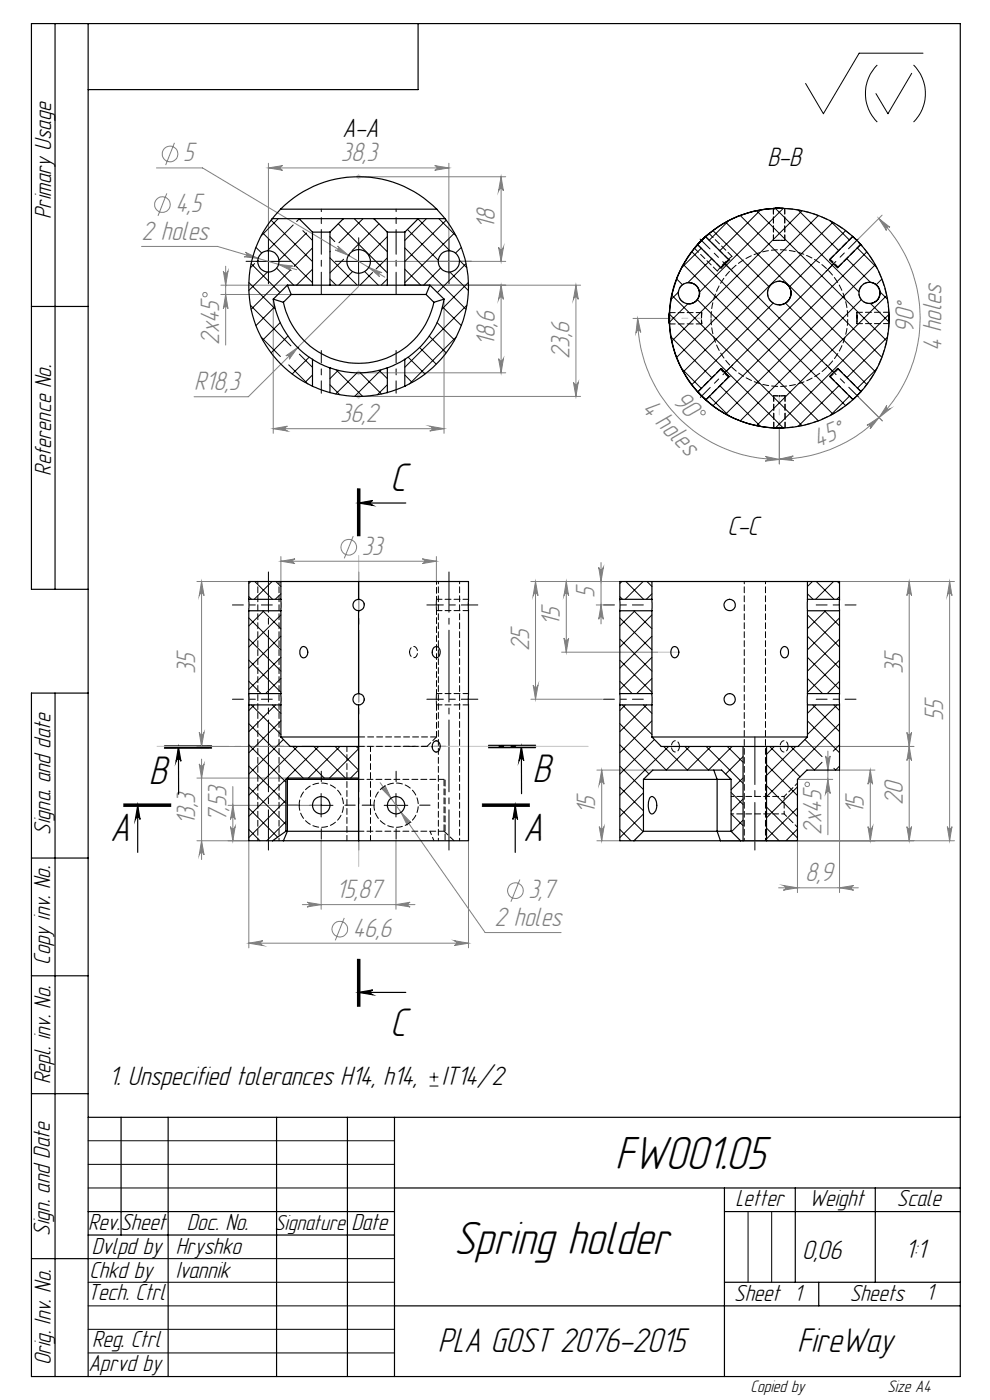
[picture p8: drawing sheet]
<svg xmlns="http://www.w3.org/2000/svg" width="210mm" height="297mm" viewBox="0 0 210 297" stroke-linecap="round" stroke-linejoin="round" font-family="sans-serif">
<g fill="none" stroke="#808080" stroke-width=".21">
<path d="M33.2 35.6h9.8l38.6 23.2M37 30.3l-1.9 4.7M56.9 35.6l3-.5a.49 .49 0 0 0-.5 .5 .49 .49 0 0 0 .5 .5zM56.9 35.6h38.3M56.9 34.6v15.9M76.3 37.5h31M92.2 35.1l3 .5-3 .5a.49 .49 0 0 0 .5-.5 .49 .49 0 0 0-.5-.5zM95.2 34.6v15.9M106.3 37.5v18M106.3 37.5l.5 3a.51 .51 0 0 0-.5-.5 .51 .51 0 0 0-.5 .5zM30 52.3h16.1l16.8 4.9M35.4 41l-1.9 4.8"/>
<path d="M47.4 57.5a.49 .49 0 0 0 .5 .5 .49 .49 0 0 0 .5-.5l-.5 3zM47.9 56.5v16.7M52 53.5l2.8 1.3-3-.3a.5 .5 0 0 0 .5-.4 .5 .5 0 0 0-.3-.6zM59.1 56.1l3 .3a.52 .52 0 0 0-.6 .4 .52 .52 0 0 0 .3 .6zM71.6 52.2l2.3 2-2.8-1.1a.5 .5 0 0 0 .7-.2 .5 .5 0 0 0-.2-.7zM78.2 56.7l2.8 1.2a.49 .49 0 0 0-.6 .1 .49 .49 0 0 0 .1 .7zM81.3 55.5h26M105.8 52.5a.51 .51 0 0 0 .5 .4 .51 .51 0 0 0 .5-.4l-.5 3zM186.4 46.4a29.9 29.9 0 0 1 6.5 32.5 29.9 29.9 0 0 1-27.6 18.5M186.4 46.4l2.4 1.8a.5 .5 0 0 0-.7 0 .5 .5 0 0 0-.1 .7zM187.1 45.6l-4.9 4.9M46.8 60.5h19.3"/>
<path d="M46.8 62.5h14.8M47.9 62.5l.5 3a.49 .49 0 0 0-.5-.5 .49 .49 0 0 0-.5 .5zM58 63.7v28.2M60.6 75.5l2.5-1.8-1.8 2.5a.5 .5 0 0 0 0-.7 .5 .5 0 0 0-.7 0zM76.1 60.8l-23.4 23.4h-11.5M76.3 79.1h31M86 60.5h37.2M94.2 63.7v28.2M105.8 76.1a.51 .51 0 0 0 .5 .5 .51 .51 0 0 0 .5-.5l-.5 3zM106.3 60.5l.5 3a.51 .51 0 0 0-.5-.5 .51 .51 0 0 0-.5 .5zM106.3 60.5v18.6M122.2 60.5l.5 3a.51 .51 0 0 0-.6-.5 .51 .51 0 0 0-.5 .5z"/>
<path d="M122.2 60.5v23.6M134.3 67.6h7.4M135.3 67.6l.6 2.9a.51 .51 0 0 0-.5-.4 .51 .51 0 0 0-.5 .5zM135.3 67.6a29.9 29.9 0 0 0 30 29.9M58 90.9l3-.5a.51 .51 0 0 0-.5 .5 .51 .51 0 0 0 .5 .5zM58 90.9h36.2M76.3 84.1h46.9M91.2 90.4l3 .5-3 .5a.51 .51 0 0 0 .5-.5 .51 .51 0 0 0-.5-.5zM121.6 81.1a.51 .51 0 0 0 .5 .5 .51 .51 0 0 0 .6-.5l-.5 3zM162.3 96.8l3 .7-3 .3a.5 .5 0 0 0 .5-.5 .5 .5 0 0 0-.5-.5zM165.3 97.4l3-.7a.5 .5 0 0 0-.4 .6 .5 .5 0 0 0 .4 .4zM165.3 91v7.5"/>
<path d="M183.9 90.2l2.5-1.6-1.8 2.4a.5 .5 0 0 0 0-.7 .5 .5 0 0 0-.7-.1zM187.1 89.3l-4.8-4.9 4.9 4.9M188.1 86a.5 .5 0 0 0 .1 .7 .5 .5 0 0 0 .6 0l-2.3 1.9zM59.6 118.1v5.1M59.6 119.1h33M59.6 119.1l3-.5a.49 .49 0 0 0-.5 .5 .49 .49 0 0 0 .5 .5zM74.9 113.7l-1.9 4.8M89.6 118.6l3 .5-3 .5a.49 .49 0 0 0 .4-.5 .49 .49 0 0 0-.4-.5zM92.6 118.1v5.1M127.5 119.3v13.1M41.8 123.4h10.8M42.8 123.4l.5 3a.51 .51 0 0 0-.5-.5 .51 .51 0 0 0-.5 .5z"/>
<path d="M42.8 123.4v35M112.6 123.4h25.5M113.6 123.4l.5 3a.51 .51 0 0 0-.5-.5 .51 .51 0 0 0-.5 .5zM113.6 123.4v24.9M119.1 138.4h20.5M119.6 135.4a.49 .49 0 0 0 .5 .4 .49 .49 0 0 0 .5-.4l-.5 3zM120.1 123.4v15M120.1 123.4l.5 3a.49 .49 0 0 0-.5-.5 .49 .49 0 0 0-.5 .5zM126.5 128.3h1.3M127 120.4a.49 .49 0 0 0 .5 .4 .49 .49 0 0 0 .5-.4l-.5 3zM127.5 128.3l.5 3.1a.49 .49 0 0 0-.5-.5 .49 .49 0 0 0-.5 .5zM171.5 123.4h31"/>
<path d="M192.9 123.4l.5 3a.49 .49 0 0 0-.5-.5 .49 .49 0 0 0-.5 .5zM192.9 123.4v55M201.4 123.4l.5 3a.49 .49 0 0 0-.5-.5 .49 .49 0 0 0-.5 .5zM201.4 123.4v55M41.8 158.4h19.6M42.3 155.4a.51 .51 0 0 0 .5 .4 .51 .51 0 0 0 .5-.4l-.5 3zM52.8 147.4v53.7M112.6 148.3h15.2M113.1 145.3a.51 .51 0 0 0 .5 .5 .51 .51 0 0 0 .5-.5l-.5 3zM169.5 158.4h24.4M175.6 159.3v17.8M192.4 155.4a.49 .49 0 0 0 .5 .4 .49 .49 0 0 0 .5-.4l-.5 3z"/>
<path d="M192.9 158.4l.5 3a.49 .49 0 0 0-.5-.5 .49 .49 0 0 0-.5 .5zM41.8 165.1h19.1M41.8 178.4h10.8M42.3 162.1a.51 .51 0 0 0 .5 .4 .51 .51 0 0 0 .5-.4l-.5 3zM42.8 178.4l.5 3a.51 .51 0 0 0-.5-.5 .51 .51 0 0 0-.5 .5zM42.8 161v21.3M48.4 170.8h19.5M48.9 175.4a.49 .49 0 0 0 .5 .4 .49 .49 0 0 0 .5-.4l-.5 3zM49.4 166.9v11.5M49.4 170.8l.5 3a.49 .49 0 0 0-.5-.5 .49 .49 0 0 0-.5 .5zM68.1 178.2v14.7M80.6 166l22.3 31.8h16.1"/>
<path d="M80.8 167.1a.5 .5 0 0 0 .7 .1 .5 .5 0 0 0 .1-.6l1.3 2.7zM84 178.2v14.7M85.1 172.3l2.1 2.2a.49 .49 0 0 0-.7-.1 .49 .49 0 0 0-.1 .7zM99.4 178.5v22.6M126.6 178.4h4.7M126.6 163.4h11.7M127.1 175.4a.51 .51 0 0 0 .5 .4 .51 .51 0 0 0 .5-.4l-.5 3zM127.6 163.4l.5 3a.51 .51 0 0 0-.5-.5 .51 .51 0 0 0-.5 .5zM127.6 163.4v15M153 178.4h49.5M169.2 178.5v10.9M169.4 165.3h7.2"/>
<path d="M175.1 160.4a.49 .49 0 0 0 .5 .4 .49 .49 0 0 0 .5-.4l-.5 3zM175.6 165.3l.5 3a.49 .49 0 0 0-.5-.4 .49 .49 0 0 0-.5 .4zM178.1 163.5v25.9M178.3 163.4h7.3M184.1 175.4a.49 .49 0 0 0 .5 .4 .49 .49 0 0 0 .5-.4l-.5 3zM184.6 163.4v15M184.6 163.4l.5 3a.49 .49 0 0 0-.5-.5 .49 .49 0 0 0-.5 .5zM192.4 175.4a.49 .49 0 0 0 .5 .4 .49 .49 0 0 0 .5-.4l-.5 3zM200.9 175.4a.49 .49 0 0 0 .5 .4 .49 .49 0 0 0 .5-.4l-.5 3zM64.1 191.9h23.9M65.1 191.4l3 .5-3 .5a.49 .49 0 0 0 .5-.5 .49 .49 0 0 0-.5-.5zM73 194.7l-1.9 4.8"/>
<path d="M84 191.9l3-.5a.49 .49 0 0 0-.5 .5 .49 .49 0 0 0 .5 .5zM96.4 199.6l3 .5-3 .5a.51 .51 0 0 0 .4-.5 .51 .51 0 0 0-.4-.5zM110.3 186.6l-1.9 4.7M165.2 188.3h16.9M166.2 187.9l3 .4-3 .5a.49 .49 0 0 0 .5-.5 .49 .49 0 0 0-.5-.4zM178.1 188.3l3-.4a.49 .49 0 0 0-.5 .4 .49 .49 0 0 0 .5 .5zM52.8 200.1l3-.5a.51 .51 0 0 0-.5 .5 .51 .51 0 0 0 .5 .5zM52.8 200.1h46.6"/>
<circle cx="36.1" cy="32.7" r="1.67"/>
<circle cx="34.5" cy="43.4" r="1.66"/>
<circle cx="43.5" cy="62.5" r=".48"/>
<circle cx="149.1" cy="87.5" r=".49"/>
<circle cx="74" cy="116.1" r="1.67"/>
<circle cx="171.2" cy="166.4" r=".48"/>
<circle cx="72.1" cy="197.1" r="1.65"/>
<circle cx="109.3" cy="188.9" r="1.66"/>
</g>
<g fill="none" stroke="#000" stroke-width=".21">
<path d="M186.1 13.8a8.6 8.6 0 0 0 0 12.1M193.4 15.6l-5.1 8.5-2.5-4.2M193.8 13.8a8.6 8.6 0 0 1 0 12.1M195.8 11.3h-13.6l-7.5 12.8-3.8-6.4M54.4 55.5h5M56.9 52.9v5.1M73.6 55.5h5M76.1 52.9v5.1M92.7 55.5h5M95.2 52.9v5.1M65.7 170.8h4.9M68.1 168.3v5"/>
<path d="M81.5 170.8h5M84 168.3v5M91.1 230.4h1.9M91.1 228.5h1.9M92.1 227.5v1.9M18.7 242h65M18.7 247h65M18.7 252h65M158.7 257v15M163.7 257v15M18.7 267h65M18.7 272h65"/>
<path d="M18.7 277h65M18.7 282h65M18.7 287h65"/>
</g>
<g fill="none" stroke="#000" stroke-width=".25">
<path d="M11.7 5v120M18.7 5v287M88.7 5v14h-70M6.7 65h12M75.8 103.7v10M76.1 106.7h10M76.1 106.7l3-.5a.51 .51 0 0 0-.5 .5 .51 .51 0 0 0 .5 .5zM76.1 103.7v10M76.3 103.7v10M18.7 125h-12v-120h197v287h-197v-145h12M11.7 147v145M37.9 158.5l.5 3a.51 .51 0 0 0-.5-.5 .51 .51 0 0 0-.5 .5z"/>
<path d="M37.9 158.5v10M44.9 158.2h-10M44.9 158.5h-10M44.9 158.7h-10M110.6 158.4v10M110.6 158.4l.5 3a.49 .49 0 0 0-.5-.5 .49 .49 0 0 0-.5 .5zM113.6 158.1h-10M113.6 158.4h-10M113.6 158.6h-10M26.2 171.1h10zM26.2 170.8h10M26.2 170.6h10"/>
<path d="M29.2 170.8v10M29.2 170.8l.5 3a.49 .49 0 0 0-.5-.5 .49 .49 0 0 0-.5 .5zM102.3 170.8h10M102.3 170.6h10M102.3 171.1h10M109.3 170.8v10M109.3 170.8l.5 3a.49 .49 0 0 0-.5-.5 .49 .49 0 0 0-.5 .5zM6.7 182h12M6.7 207h12M75.8 203.5v10M76.1 210.5h10M76.1 210.5l3-.5a.51 .51 0 0 0-.5 .5 .51 .51 0 0 0 .5 .5z"/>
<path d="M76.1 203.5v10M76.3 203.5v10M6.7 232h12M18.7 237h185M25.7 237v25M35.7 237v55M58.7 237v55M73.7 237v55M83.7 237v55M18.7 257h65M83.7 252h120M153.7 257h50"/>
<path d="M153.7 252v40M168.7 252v20M185.7 252v20M6.7 267h12M18.7 262h65M83.7 277h120M153.7 272h50M173.7 272v5"/>
</g>
<g fill="none" stroke="#c0c0c0" stroke-width=".21">
<path d="M75.6 37.5h1M75.7 37.1l.7 .7M76.1 37v1M76.4 37.1l-.7 .7M75.6 79.1h1M75.7 78.7l.7 .7M76.1 78.6v1M76.4 78.7l-.7 .7M75.6 84.1h1M75.7 83.7l.7 .8M76.1 83.6v1M76.4 83.7l-.7 .8"/>
<path d="M139.7 138.4h4.3"/>
</g>
<path d="M148.5 50.7l6.9 6.9M182.1 50.7l-6.9 6.9M148.6 84.3l6.8-6.9M182.1 84.2l-6.9-6.8" fill="none" stroke="#000" stroke-width=".21" stroke-dasharray="15.2 1.3 1.3 1.3" stroke-dashoffset="12.3"/>
<path d="M49.3 128.3h8.5M128 128.3h8.5M181.6 128.3h-8.5M49.3 148.3h8.5M128 148.3h8.5M181.6 148.3h-8.5" fill="none" stroke="#000" stroke-width=".21" stroke-dasharray="15.2 1.3 1.3 1.3" stroke-dashoffset="12.9"/>
<path d="M160.1 156.3v24" fill="none" stroke="#000" stroke-width=".21" stroke-dasharray="15.2 1.3 1.3 1.3" stroke-dashoffset="5.1"/>
<path d="M68.2 83.4v-9M84 83.4v-9" fill="none" stroke="#000" stroke-width=".21" stroke-dasharray="15.2 1.3 1.3 1.3" stroke-dashoffset="12.6"/>
<path d="M68.2 62.5v-13.3M84 62.5v-13.3" fill="none" stroke="#000" stroke-width=".21" stroke-dasharray="15.2 1.3 1.3 1.3" stroke-dashoffset="10.5"/>
<path d="M68.2 44.4v4.8M84 44.4v4.8" fill="none" stroke="#000" stroke-width=".21" stroke-dasharray="15.2 1.3 1.3 1.3" stroke-dashoffset="14.7"/>
<g fill="none" stroke="#000" stroke-width=".21" stroke-dasharray="15.2 1.3 1.3 1.3">
<path d="M54.4 55.4h-2.2M56.9 57.9v2.3M56.9 52.9v-2.2M59.4 55.4h2.3M73.6 55.4h-2.5M76.1 57.9v2.5M76.1 52.9v-2.5M78.6 55.4h2.5M92.7 55.4h-2.2M95.2 57.9v2.3M95.2 52.9v-2.2M97.7 55.4h2.3"/>
<path d="M63.2 170.8h-2.2M68.2 175.8v2.2M68.2 165.8v-2.2M73.2 170.8h2.2M79 170.8h-2.2M84 175.8v2.2M84 165.8v-2.2M89 170.8h2.2"/>
</g>
<path d="M56.9 121.3v59M76.1 121.3v59M95.2 121.3v59" fill="none" stroke="#000" stroke-width=".21" stroke-dasharray="15.2 1.3 1.3 1.3" stroke-dashoffset="6.7"/>
<path d="M57.6 158.3h9M94.5 158.3h-8.9" fill="none" stroke="#000" stroke-width=".21" stroke-dasharray="15.2 1.3 1.3 1.3" stroke-dashoffset="12.7"/>
<path d="M90.5 128.3h10.9M90.5 148.3h10.9" fill="none" stroke="#000" stroke-width=".21" stroke-dasharray="15.2 1.3 1.3 1.3" stroke-dashoffset="11.7"/>
<path d="M76.1 117.8v66" fill="none" stroke="#c0c0c0" stroke-width=".21" stroke-dasharray="15.2 1.3 1.3 1.3" stroke-dashoffset="3.2"/>
<path d="M32.8 158.3h92.5" fill="none" stroke="#c0c0c0" stroke-width=".21" stroke-dasharray="15.2 1.3 1.3 1.3" stroke-dashoffset="-.5"/>
<path d="M165.3 84v6.8" fill="none" stroke="#c0c0c0" stroke-width=".21" stroke-dasharray="15.2 1.3 1.3 1.3" stroke-dashoffset="13.7"/>
<path d="M148.6 67.5h-6.7" fill="none" stroke="#c0c0c0" stroke-width=".21" stroke-dasharray="15.2 1.3 1.3 1.3" stroke-dashoffset="13.8"/>
<g fill="#000">
<path d="M76.1 106.7l3-.5a.51 .51 0 0 0-.5 .5 .51 .51 0 0 0 .5 .5zM76.1 210.5l3-.5a.51 .51 0 0 0-.5 .5 .51 .51 0 0 0 .5 .5zM110.6 158.4l.5 3a.49 .49 0 0 0-.5-.5 .49 .49 0 0 0-.5 .5zM37.9 158.5l.5 3a.51 .51 0 0 0-.5-.5 .51 .51 0 0 0-.5 .5z"/>
<path d="M109.3 170.8l.5 3a.49 .49 0 0 0-.5-.5 .49 .49 0 0 0-.5 .5zM29.2 170.8l.5 3a.49 .49 0 0 0-.5-.5 .49 .49 0 0 0-.5 .5z"/>
</g>
<g fill="#808080">
<path d="M165.3 97.4l3-.7a.5 .5 0 0 0-.4 .6 .5 .5 0 0 0 .4 .4zM183.9 90.2l2.5-1.6-1.8 2.4a.5 .5 0 0 0 0-.7 .5 .5 0 0 0-.7-.1z"/>
<path d="M120.1 123.4l.5 3a.49 .49 0 0 0-.5-.5 .49 .49 0 0 0-.5 .5zM119.6 135.4a.49 .49 0 0 0 .5 .4 .49 .49 0 0 0 .5-.4l-.5 3z"/>
<path d="M105.8 76.1a.51 .51 0 0 0 .5 .5 .51 .51 0 0 0 .5-.5l-.5 3zM106.3 60.5l.5 3a.51 .51 0 0 0-.5-.5 .51 .51 0 0 0-.5 .5zM121.6 81.1a.51 .51 0 0 0 .5 .5 .51 .51 0 0 0 .6-.5l-.5 3zM122.2 60.5l.5 3a.51 .51 0 0 0-.6-.5 .51 .51 0 0 0-.5 .5z"/>
<path d="M106.3 37.5l.5 3a.51 .51 0 0 0-.5-.5 .51 .51 0 0 0-.5 .5zM105.8 52.5a.51 .51 0 0 0 .5 .4 .51 .51 0 0 0 .5-.4l-.5 3z"/>
<path d="M135.3 67.6l.6 2.9a.51 .51 0 0 0-.5-.4 .51 .51 0 0 0-.5 .5zM162.3 96.8l3 .7-3 .3a.5 .5 0 0 0 .5-.5 .5 .5 0 0 0-.5-.5z"/>
<path d="M178.1 188.3l3-.4a.49 .49 0 0 0-.5 .4 .49 .49 0 0 0 .5 .5zM166.2 187.9l3 .4-3 .5a.49 .49 0 0 0 .5-.5 .49 .49 0 0 0-.5-.4z"/>
<path d="M80.8 167.1l2.1 2.2-1.3-2.7a.5 .5 0 0 1-.1 .6 .5 .5 0 0 1-.7-.1zM85.1 172.3l1.3 2.8a.5 .5 0 0 1 .1-.7 .5 .5 0 0 1 .7 .1zM60.6 75.5a.5 .5 0 0 1 .7 0 .5 .5 0 0 1 0 .7l1.8-2.5zM59.1 56.1l2.7 1.3a.52 .52 0 0 1-.3-.6 .52 .52 0 0 1 .6-.4zM52 53.5a.5 .5 0 0 1 .3 .6 .5 .5 0 0 1-.5 .4l3 .3zM78.2 56.7l2.3 2a.49 .49 0 0 1-.1-.7 .49 .49 0 0 1 .6-.1zM71.6 52.2a.5 .5 0 0 1 .2 .7 .5 .5 0 0 1-.7 .2l2.8 1.1z"/>
<path d="M52.8 200.1l3-.5a.51 .51 0 0 0-.5 .5 .51 .51 0 0 0 .5 .5zM96.4 199.6l3 .5-3 .5a.51 .51 0 0 0 .4-.5 .51 .51 0 0 0-.4-.5zM65.1 191.4l3 .5-3 .5a.49 .49 0 0 0 .5-.5 .49 .49 0 0 0-.5-.5zM84 191.9l3-.5a.49 .49 0 0 0-.5 .5 .49 .49 0 0 0 .5 .5zM59.6 119.1l3-.5a.49 .49 0 0 0-.5 .5 .49 .49 0 0 0 .5 .5zM89.6 118.6l3 .5-3 .5a.49 .49 0 0 0 .4-.5 .49 .49 0 0 0-.4-.5z"/>
<path d="M56.9 35.6l3-.5a.49 .49 0 0 0-.5 .5 .49 .49 0 0 0 .5 .5zM92.2 35.1l3 .5-3 .5a.49 .49 0 0 0 .5-.5 .49 .49 0 0 0-.5-.5z"/>
<path d="M58 90.9l3-.5a.51 .51 0 0 0-.5 .5 .51 .51 0 0 0 .5 .5zM91.2 90.4l3 .5-3 .5a.51 .51 0 0 0 .5-.5 .51 .51 0 0 0-.5-.5z"/>
<path d="M42.3 162.1a.51 .51 0 0 0 .5 .4 .51 .51 0 0 0 .5-.4l-.5 3zM42.8 178.4l.5 3a.51 .51 0 0 0-.5-.5 .51 .51 0 0 0-.5 .5z"/>
<path d="M127.1 175.4a.51 .51 0 0 0 .5 .4 .51 .51 0 0 0 .5-.4l-.5 3zM127.6 163.4l.5 3a.51 .51 0 0 0-.5-.5 .51 .51 0 0 0-.5 .5z"/>
<path d="M48.9 175.4a.49 .49 0 0 0 .5 .4 .49 .49 0 0 0 .5-.4l-.5 3zM49.4 170.8l.5 3a.49 .49 0 0 0-.5-.5 .49 .49 0 0 0-.5 .5zM201.4 123.4l.5 3a.49 .49 0 0 0-.5-.5 .49 .49 0 0 0-.5 .5zM200.9 175.4a.49 .49 0 0 0 .5 .4 .49 .49 0 0 0 .5-.4l-.5 3zM184.6 163.4l.5 3a.49 .49 0 0 0-.5-.5 .49 .49 0 0 0-.5 .5zM184.1 175.4a.49 .49 0 0 0 .5 .4 .49 .49 0 0 0 .5-.4l-.5 3zM192.9 123.4l.5 3a.49 .49 0 0 0-.5-.5 .49 .49 0 0 0-.5 .5zM192.4 155.4a.49 .49 0 0 0 .5 .4 .49 .49 0 0 0 .5-.4l-.5 3zM192.9 158.4l.5 3a.49 .49 0 0 0-.5-.5 .49 .49 0 0 0-.5 .5zM192.4 175.4a.49 .49 0 0 0 .5 .4 .49 .49 0 0 0 .5-.4l-.5 3zM175.1 160.4a.49 .49 0 0 0 .5 .4 .49 .49 0 0 0 .5-.4l-.5 3zM175.6 165.3l.5 3a.49 .49 0 0 0-.5-.4 .49 .49 0 0 0-.5 .4zM127 120.4a.49 .49 0 0 0 .5 .4 .49 .49 0 0 0 .5-.4l-.5 3zM127.5 128.3l.5 3.1a.49 .49 0 0 0-.5-.5 .49 .49 0 0 0-.5 .5zM113.6 123.4l.5 3a.51 .51 0 0 0-.5-.5 .51 .51 0 0 0-.5 .5zM113.1 145.3a.51 .51 0 0 0 .5 .5 .51 .51 0 0 0 .5-.5l-.5 3z"/>
<path d="M42.8 123.4l.5 3a.51 .51 0 0 0-.5-.5 .51 .51 0 0 0-.5 .5zM42.3 155.4a.51 .51 0 0 0 .5 .4 .51 .51 0 0 0 .5-.4l-.5 3z"/>
<path d="M47.4 57.5a.49 .49 0 0 0 .5 .5 .49 .49 0 0 0 .5-.5l-.5 3zM47.9 62.5l.5 3a.49 .49 0 0 0-.5-.5 .49 .49 0 0 0-.5 .5z"/>
<path d="M188.1 86a.5 .5 0 0 0 .1 .7 .5 .5 0 0 0 .6 0l-2.3 1.9zM186.4 46.4l2.4 1.8a.5 .5 0 0 0-.7 0 .5 .5 0 0 0-.1 .7z"/>
</g>
<g fill="none" stroke="#000" stroke-width=".21">
<path d="M52.8 59.9l5.6 5.7M53.3 55.9l6.1 6.2M54 55.9l-.9 .9M54.3 52.5l1.2 1.2M54.6 55.3h.1M55.7 49.4l10.6 10.6M56.7 57.7l-3.9 3.9M57.5 46.7l8.8 8.8M58.7 56.9l3.6 3.6M59 46.4l-3.6 3.6M61.6 57.3l-8.3 8.3M62.2 47.7l-5.5 5.5"/>
<path d="M63.5 46.4l-.6 .6M64.2 48.9l2.1 2.1M65 49.4l-5.8 5.8M66.3 52.6l-3.9 3.9M66.3 57.1l-3.4 3.4M70 59.2l1.3 1.3M70 54.7l5.7 5.7M70 50.2l1 1.1M70.1 53.3l-.1 .1M71.8 47.5l10.4 10.4M72.9 55l-2.9 2.9M73.9 54.1h.1"/>
<path d="M74.8 57.6l-2.9 2.9M75.1 46.4l7.1 7M77 46.4l-5.1 5.1M77.4 57.6l2.9 2.9M79 57.8l-2.6 2.7M80.4 47.5l-5.7 5.7M82.2 50.2l-4 3.9M82.2 59.2l-1.3 1.3M82.2 54.7l-2.4 2.4M85.9 57.1l3.4 3.4M85.9 52.6l12.9 13M86.4 48.7l6.6 6.5"/>
<path d="M88.7 46.4l6.8 6.8M90.5 46.4l-4.6 4.6M93.1 46.4l3.6 3.6M93.5 56.9l-3.6 3.6M94.7 46.7l-8.8 8.8M95.4 57.7l3.9 3.9M96.4 49.4l-10.5 10.6M97.5 55.2l1.5 1.6M97.9 52.5l-1.3 1.2M98.8 55.9l-6 6.2M99.3 59.9l-5.6 5.7M143.5 59.2l1.3 1.2"/>
<path d="M145 56.1l31.7 31.7M146.8 53.4l32.6 32.7M148.7 52.7l-4.1 4.1M151 54.9l-5.1 5.1M151.2 48.9l12 12M153.8 56l23 23M154 47.2l31.7 31.6M154.6 46.8l-4.2 4.2M157 45.7l30.1 30.1M160.5 44.7l27.6 27.6M161.3 44.6l-8.6 8.6M164.5 44.2l17.7 17.7"/>
<path d="M166.2 44.2l-17.8 17.8M169.3 44.6l8.6 8.6M170.1 44.7l-27.6 27.7M173.6 45.7l-30.1 30.1M176.1 46.8l4.1 4.1M176.7 47.2l-31.7 31.7M176.8 56l-23 23M179.4 48.9l-12 12M179.6 54.9l5 5M181.9 52.6l4 4.1M183.9 53.4l-32.7 32.7M185.7 56.2l-31.7 31.6"/>
<path d="M187.1 59.2l-1.2 1.2M53.1 64.8l8.6 8.6M55.4 71.5l4.1 4.1M58.3 65.1l-4 4M59.4 68.4l-3.7 3.7M61.1 71.3l-3.6 3.6M61.2 77.4l4.1 4.1M63.1 73.7h.1M63.5 75.1l2.8 2.8M65.6 75.8l-3.6 3.5M66.3 79.5l-1.6 1.6M71.3 78.5l5.6 5.6"/>
<path d="M71.8 78.6l-1.8 1.7M75.7 79.1l-4.5 4.5M76.4 79.1l4.5 4.5M80.4 78.6l1.8 1.7M80.9 78.5l-5.7 5.6M85.9 79.5l1.5 1.6M86.6 75.8l3.5 3.5M89 73.7l3.5 3.6M91.1 71.3l3.6 3.6M92.7 68.4l3.7 3.7M93.8 65.1l4.1 4M96.7 71.5l-9.8 10"/>
<path d="M99 64.8l-13.1 13.1M142 66.7l24.2 24.1M142.3 71.5l8.7 8.6M142.5 62.6l27.6 27.7M143.9 62l-1.6 1.5M144.6 78.2l4.2 4.2M145.9 64.4l-3.9 3.9M147.9 63.6l25.7 25.7M164 64.3l-17.2 17.3M166.6 64.3l17.3 17.3M182.7 63.6l-25.7 25.7M184.6 64.4l4 3.9"/>
<path d="M185.9 78.3l-4 4M186.7 61.9l1.6 1.6M188.1 62.7l-27.6 27.6M188.3 71.5l-8.7 8.6M188.6 66.7l-24.1 24.1M70 81.6l2.1 2.1M82.2 81.6l-2.2 2.1M150.5 84.1l4.1 4.1M152.7 81.8l8.6 8.6M178 81.8l-8.7 8.6M180.2 84l-4.1 4.2M52.8 135.6l6.8 6.8"/>
<path d="M52.8 131.1l6.8 6.8M52.8 126.6l.5 .5M53.2 123.4l-.4 .4M54 123.4l3.8 3.7M55.7 129.6l3.9 3.8M56 129.6l-3.2 3.2M57.7 123.4l-3.8 3.7M58.5 123.4l1.1 1M59.6 130.5l-6.8 6.8M59.6 135l-6.8 6.7M59.6 139.4l-6.8 6.9M59.6 126l-1.2 1.1"/>
<path d="M131.5 135.6l6.8 6.8M131.5 131.1l6.8 6.8M131.5 126.6l.5 .5M131.9 123.4l-.4 .4M132.8 123.4l3.7 3.7M134.4 129.6l3.9 3.8M134.7 129.6l-3.2 3.2M136.4 123.4l-3.8 3.7M137.2 123.4l1.1 1M138.3 130.5l-6.8 6.8M138.3 135l-6.8 6.7M138.3 139.4l-6.8 6.9"/>
<path d="M138.3 126l-1.2 1.1M171.3 139.4l6.8 6.9M171.3 135l6.8 6.7M171.3 130.5l6.8 6.8M171.3 126l1.2 1.1M172.3 123.4l-1 1M173.1 123.4l3.9 3.7M174.9 129.6l3.2 3.2M175.1 129.6l-3.8 3.8M176.8 123.4l-3.8 3.7M177.6 123.4l.5 .4M178.1 135.6l-6.8 6.8"/>
<path d="M178.1 131.1l-6.8 6.8M178.1 126.6l-.6 .5M52.8 144.5l2.6 2.6M52.8 140l6.8 6.9M52.8 158l7.8 7.9M52.8 153.5l11.5 11.6M53.3 149.5l6.3 6.3M53.9 149.5l-1.1 1.2M57.8 149.5l1.8 1.8M58.5 149.5l-5.7 5.7M59.6 143.9l-3.3 3.2M59.6 152.9l-6.8 6.8"/>
<path d="M60.1 156.9l-7.3 7.3M62.1 158.4l6.7 6.7M63.1 158.4l-10.3 10.3M66.6 158.4l6.7 6.7M67.6 158.4l-14.8 14.8M71.1 158.4l5 5-1.7 1.7M72.1 158.4l-6.7 6.7M75.6 158.4l.5 .5-6.2 6.2M131.5 153.5l9.8 9.9 5-5M131.5 158l6.2 6.2M131.5 144.5l2.6 2.6M131.5 140l6.8 6.9"/>
<path d="M132 149.5l6.3 6.3M132.6 149.5l-1.1 1.2M136.5 149.5l1.8 1.8M137.2 149.5l-5.7 5.7M138.3 152.9l-6.8 6.8M138.3 143.9l-3.3 3.2M138.8 156.9l-7.3 7.3M140.8 158.4l5 5 5-5M141.8 158.4l-10.3 10.3M145.3 158.4l5 5 5-5M149.8 158.4l7.8 7.8M154.3 158.4l3.3 3.3"/>
<path d="M163.3 158.4l6.4 6.4M164.3 158.4l-1.7 1.6M167.7 158.4l5.1 5 1.6-1.7M168.8 158.4l-6.2 6.1M170.7 156.9l3.7 3.6M171.3 152.9l6.8 6.8M171.3 143.9l3.2 3.2M172.4 149.5l5.7 5.7M173.1 149.5l-1.8 1.8M176.9 149.5l1.2 1.2M177.6 149.5l-6.3 6.3M178.1 144.5l-2.6 2.6"/>
<path d="M178.1 153.5l-15.5 15.5M178.1 158l-1.4 1.3M178.1 140l-6.8 6.9M52.8 176l2.3 2.4M52.8 171.5l6.1 6.1M52.8 167l7.8 7.9M52.8 162.5l7.8 7.9M60.6 169.8l-7.8 7.9M60.6 174.3l-4 4.1M131.5 176l2.3 2.4M131.5 171.5l4.9 4.9M131.5 167l5 5"/>
<path d="M131.5 162.5l5 5M136.5 168.2l-5 5M136.5 172.7l-5 5M155.1 172.6l2.5 2.6M155.1 168.1l2.5 2.6M157.6 169.5l-2.5 2.5M157.6 174l-2.4 2.5M157.6 160.5l-3.7 3.7M157.6 165l-2.5 2.5M162.6 175.7l2.7 2.7M162.6 171.2l6.6 6.6M162.6 166.7l6.6 6.5"/>
<path d="M162.6 162.2l6.6 6.6M169.2 166.9l-6.6 6.6M169.2 171.4l-6.6 6.6M169.2 175.9l-2.5 2.5M178.1 162.5l-.9 .9-.3-.4"/>
</g>
<g fill="none" stroke="#000" stroke-width=".25">
<path d="M57.7 46.4a23.3 23.3 0 0 0 8.6 35.5M57.7 46.4h5.7M59.5 44.4l-1.8 2M59.5 44.4a23.4 23.4 0 0 1 33.1 0M59.5 44.4h33.1M63.4 46.4h9.4M63.4 46.4l2.9 2.8M66.3 49.2h3.7M66.3 49.2v11.3M70 49.2v11.3M72.8 46.4h6.5M72.8 46.4l-2.8 2.8"/>
<path d="M79.3 46.4h9.4M79.3 46.4l2.9 2.8M82.2 49.2h3.7M82.2 49.2v11.3M85.9 49.2v11.3M88.7 46.4l-2.8 2.8M88.7 46.4h5.7M92.6 44.4l1.8 2M94.4 46.4a23.4 23.4 0 0 1-8.5 35.5M146.1 60a2.24 2.24 0 0 1 2.3 2.2 2.24 2.24 0 0 1-2.3 2.2M148 51.9a23.3 23.3 0 0 0 0 31.2M148 51.9l4.9 4.9"/>
<path d="M149.2 50.6l1.2-1-1.6 1.4-1.5 1.7zM149.7 50.2l-1.7 1.7M149.7 50.2l4.9 4.9M154.6 55.1l-1.7 1.7M164 44.2h1.2zM165.2 44.2h.1M165.2 44.2h-1.2M165.2 44.2a23.3 23.3 0 0 0-23.2 23.3 23.3 23.3 0 0 0 23.3 23.3M165.3 59.7a2.49 2.49 0 0 1 2.5 2.5 2.49 2.49 0 0 1-2.5 2.5M180.9 50.2l1.7 1.7M180.9 50.2a23.3 23.3 0 0 0-31.2 0M180.9 50.2l-4.9 4.9 1.7 1.7 4.9-4.9"/>
<path d="M182.6 51.9a23.3 23.3 0 0 1 0 31.2M184.4 59.9a2.29 2.29 0 0 1 2.3 2.2M58 63.5a18.4 18.4 0 0 0 8.3 12.7M58 63.5l2.1 .6M60.1 64.1a16.3 16.3 0 0 0 16 13 16.3 16.3 0 0 0 15.9-13M61 60.5h5.3M61 60.5l-3 3M61 60.5l.8 2M61.8 62.5l-1.7 1.6M61.8 62.5h28.6M66.3 76.2l1.7 1 2 .8M66.3 60.5h3.7"/>
<path d="M66.3 76.2v5.7M70 78a17.9 17.9 0 0 0 12.2 0M70 78v5.3M70 60.5h12.2M82.2 60.5h3.7M82.2 78v5.3M85.9 76.2l-1.1 .7-2.6 1.1M85.9 76.2v5.7M85.9 60.5h5.3M90.4 62.5l1.6 1.6M91.2 60.5l3 3M91.2 60.5l-.8 2"/>
<path d="M94.2 63.5a18.4 18.4 0 0 1-8.3 12.7M94.2 63.5l-2.2 .6M142 66.4v2.3zM153 78.2l1.7 1.7M153 78.2l-5 4.9M154.7 79.9l-5 4.9M186.7 62.1a2.23 2.23 0 0 1-2.3 2.3M66.3 81.9l3.7 1.4M70 83.3a23.2 23.2 0 0 0 12.2 0M85.9 81.9l-3.7 1.4M148 83.1l1.7 1.7zM148 83.1l1.7 1.7"/>
<path d="M164.1 90.8h1.2zM165.3 90.8h.1M165.3 90.8h-1.2h1.2M180.9 84.8a23.3 23.3 0 0 1-31.2 0M182.6 83.1l-1.7 1.7M182.6 83.1l-4.9-4.9-1.7 1.7 4.9 4.9M52.8 127.1v2.5M52.8 129.6v17.5M52.8 129.6h6.8M52.8 127.1h6.8M59.6 127.1v2.5M59.6 123.4h16.5"/>
<path d="M59.6 123.4h-6.8v3.7M59.6 123.4v3.7M59.6 129.6v17.5M63.9 137.4a.84 .84 0 0 1 .9-.1 .84 .84 0 0 1 .5 .8 .98 .98 0 0 1-.3 1.1 .98 .98 0 0 1-1 .2 1.66 1.66 0 0 1-.1-2zM76.1 123.4h23.3v55h-23.3M76.1 123.4v3.7a1.22 1.22 0 0 1 1.2 1.3 1.22 1.22 0 0 1-1.2 1.2M76.1 127.2a1.2 1.2 0 0 0-1.2 1.2 1.2 1.2 0 0 0 1.2 1.2M76.1 129.6v17.5M92.1 137.3a.84 .84 0 0 1 .9 0 .84 .84 0 0 1 .4 .9 .9 .9 0 0 1-.3 1.1 .9 .9 0 0 1-1.1 0 1.51 1.51 0 0 1 .1-2zM131.5 127.1v2.5M131.5 129.6h6.8M131.5 127.1h6.8"/>
<path d="M131.5 129.6v17.5M138.3 127.1v2.5M138.3 123.4h33M138.3 123.4h-6.8v3.7M138.3 123.4v3.7M138.3 129.6v17.5M142.7 137.3a1.14 1.14 0 0 1 1.3 .6 1.14 1.14 0 0 1-.3 1.4 .78 .78 0 0 1-1 .1 .78 .78 0 0 1-.4-.8 1.58 1.58 0 0 1 .4-1.3zM165.9 137.4a.86 .86 0 0 1 1.1 0 .86 .86 0 0 1 .3 1 .89 .89 0 0 1-.8 1.1 .89 .89 0 0 1-.9-1.1l.1-.6zM171.3 127.1v2.5M171.3 129.6h6.8M171.3 127.1h6.8M171.3 123.4h6.8v3.7"/>
<path d="M171.3 123.4v3.7M171.3 129.6v17.5M178.1 127.1v2.5M178.1 129.6v17.5M52.8 147.1v2.4M52.8 149.5v28.9h23.3M52.8 149.5h6.8M52.8 147.1h6.8M59.6 156.3h16.5M59.6 147.1v2.4M59.6 156.3l2 2.1h14.5M59.6 149.5v6.8"/>
<path d="M76.1 147.1a1.2 1.2 0 0 1 1.2 1.2 1.2 1.2 0 0 1-1.2 1.2M76.1 147.1a1.2 1.2 0 0 0-1.2 1.2 1.2 1.2 0 0 0 1.2 1.2M76.1 149.5v28.9M92.1 157.3a.84 .84 0 0 1 .9 0 .84 .84 0 0 1 .4 .9 .9 .9 0 0 1-.3 1.1 .9 .9 0 0 1-1.1 0 1.51 1.51 0 0 1 .1-2zM131.5 147.1v2.4M131.5 149.5h6.8M131.5 147.1h6.8M131.5 149.5v28.9h3M138.3 156.3h33M138.3 147.1v2.4M138.3 156.3l2 2.1h17.3M138.3 149.5v6.8"/>
<path d="M157.6 158.4h5M157.6 158.4v20M162.6 158.4v20M171.3 147.1v2.4M171.3 149.5h6.8M171.3 147.1h6.8M171.3 156.3l-2 2.1h-6.7M171.3 149.5v6.8M178.1 147.1v2.4M178.1 149.5v13.9h-6.9l-2 1.9v13.1h-6.6M60.6 165.3h15.5M60.6 165.3v11.1"/>
<path d="M60.6 176.4l-2.8 2M60.6 176.4h15.5M61.1 165.1l-.1 11.3-.9 2M61.1 165.1h15M61.1 165.1l-.5 .2M134.5 178.4h18.3M136.5 165.3h15.6M136.5 176.4h15.6M136.5 165.3v11.1M136.5 165.3l2-1.9h14.6l2 1.9M136.5 176.4l-2 2M137.8 169.3a.66 .66 0 0 1 .7-.3 .66 .66 0 0 1 .5 .6 2.26 2.26 0 0 1-.7 3.1 2.06 2.06 0 0 1-.8-2.3z"/>
<path d="M151.4 163.4l.7 1.9M152.1 165.3h3M152.1 176.4h3M152.1 165.3v11.1M152.1 176.4l.7 2M152.8 178.4h4.8M155.1 176.4l2 2M155.1 165.3v11.1M157.6 178.4h5"/>
<circle cx="56.9" cy="55.4" r="2.25"/>
<circle cx="76.1" cy="55.4" r="2.5"/>
<circle cx="95.2" cy="55.4" r="2.25"/>
<circle cx="146.2" cy="62.2" r="2.26"/>
<circle cx="165.3" cy="62.2" r="2.5"/>
<circle cx="184.4" cy="62.1" r="2.25"/>
<circle cx="154.8" cy="128.3" r="1.2"/>
<circle cx="154.8" cy="148.3" r="1.2"/>
<circle cx="68.1" cy="170.8" r="1.86"/>
<circle cx="84" cy="170.8" r="1.85"/>
</g>
<g fill="none" stroke="#000" stroke-width=".21" stroke-dasharray="1.3 .6">
<path d="M146.2 59.9h-.1M148 51.9l4.9 4.9M152.9 56.8h.1M154.6 55.1h.1M154.6 55.1l-4.9-4.9M165.1 51h.1M165.1 51h.2M165.2 51h.1M165.3 51h.1M165.3 59.7h.1M177.7 56.8l4.9-4.9M180.9 50.2l-4.9 4.9"/>
<path d="M180.9 50.2h.1M182.6 51.8h.1M184.5 59.9h-.1M142 68.7h.1M142 66.3h.1M146.1 64.4h.1M153 78.2l-5 4.9M153 78.2h.1M154.7 79.9h.1M165.3 64.7h.1M176 79.8l5 5M181.7 68.7h.1"/>
<path d="M181.8 66.3h-.1M184.4 64.4h.1M149.7 84.8l5-4.9M165.3 84h.1M165.4 84h-.2M165.5 84h-.2M181 84.8h.1M182.7 83.1h.1M182.7 83.1l-5-5M76.1 127.1h.1M77.3 128.3l-.1-.3M92.5 128.3v.1"/>
<path d="M92.5 128.1v.2M99.4 128.3v.1M99.4 128.1v.2M76.2 147.1h-.1M77.3 148.6v-.3M77.3 148.3v-.1M91.7 158.3v.3M92.4 159.5h.2M92.5 148.3v.1M92.5 148.1v.2M92.6 156.3h-16.5M92.7 157.2h-.3"/>
<path d="M93.4 158.3h.1M99.4 148.3v.1M99.4 148.1v.2"/>
</g>
<path d="M184.4 59.9a2.25 2.25 0 0 0-2.2 2.2 2.25 2.25 0 0 0 2.2 2.3M150.8 67.5a14.5 14.5 0 0 1 21.5-12.7 14.5 14.5 0 0 1 .8 24.9 14.5 14.5 0 0 1-22.2-11.3l-.1-.9M94.2 165.3v11M94.4 178.3v-13" fill="none" stroke="#000" stroke-width=".21" stroke-dasharray="1.3 .6" stroke-dashoffset="-.1"/>
<path d="M165.2 44.2a23.3 23.3 0 0 1 23.4 23.2 23.3 23.3 0 0 1-23.3 23.4M73.6 158.3v20M90.6 158.3l2-2M63.5 170.8a4.7 4.7 0 0 1 6.8-4.2 4.7 4.7 0 0 1 .5 8.1 4.7 4.7 0 0 1-7.3-3.3v-.6M76.1 165.3h18.1M78.6 178.3v-20M79.3 170.8a4.7 4.7 0 0 1 6.9-4.2 4.7 4.7 0 0 1 .5 8.1 4.7 4.7 0 0 1-7.3-3.3l-.1-.6M94.2 176.3h-18.1" fill="none" stroke="#000" stroke-width=".21" stroke-dasharray="1.3 .6" stroke-dashoffset=".2"/>
<path d="M155.3 54.4l-1.7 1.4-1.4 1.7M86.9 138.3a.87 .87 0 0 1 .4-1 .87 .87 0 0 1 1 .2 1.36 1.36 0 0 1-.5 2 1.07 1.07 0 0 1-.9-1.2M144.1 158.3a.85 .85 0 0 0-.4-1 .85 .85 0 0 0-1.1 .3 1.21 1.21 0 0 0 .9 1.9l.4-.4 .2-.8M167.2 158.3a.85 .85 0 0 0-.4-1 .85 .85 0 0 0-1.1 .3 1.21 1.21 0 0 0 .8 1.9l.5-.4 .2-.8" fill="none" stroke="#000" stroke-width=".21" stroke-dasharray="1.3 .6" stroke-dashoffset=".3"/>
<g fill="none" stroke="#000" stroke-width=".21" stroke-dasharray="1.3 .6" stroke-dashoffset=".1">
<path d="M147.3 52.7l4.9 4.8M155.3 54.4l-4.9-4.8M164 44.2l.1 6.8M164.1 44.2v6.8M166.5 51l-.1-6.8M166.5 51v-6.8M177.8 56.7l4.8-4.8M180.9 50.2l1.7 1.6-1.7-1.6M180.9 50.2l-4.8 4.8M142 68.7h6.9M148.9 66.3v2.4v-2.4M148.9 66.3h-6.9"/>
<path d="M152.8 78.3l-4.8 4.8M176.1 80l4.8 4.8M181.8 68.7l6.8-.1M188.6 67.4l-.1 1.2v-2.4l.1 1.2M188.6 66.2l-6.8 .1M188.6 67.4v1.2v-2.4v1.2M149.7 84.8l4.8-4.8M164.1 83.9v6.9M166.5 90.8v-6.9M182.6 83.1l-1.7 1.7 1.7-1.7M182.6 83.1l-4.8-4.8M92.6 129.5h6.8"/>
<path d="M99.4 127.1h-6.8M76.1 158.3h14.5M92.6 149.5h6.8M92.6 156.3v-6.8M99.4 147.1h-6.8M94.2 176.3l2.1 2"/>
</g>
<g fill="none" stroke="#000" stroke-width=".21" stroke-dasharray="1.3 .6" stroke-dashoffset=".4">
<path d="M165.2 44.2h1.2h-1.2M165.3 44.2h1.2h-1.2M166.4 51h-2.4M166.5 51h-2.4M176 55.1l1.7 1.7M177.8 56.7l-1.7-1.7M148.8 66.3v2.4M152.8 78.3l1.7 1.7M176.1 79.9l1.7-1.6M177.7 78.1l-1.7 1.7M164.1 83.9h2.4M164.2 83.9h2.3"/>
<path d="M165.3 90.8h1.2h-1.2M92.6 129.5v-2.4M92.6 149.5v-2.4M92.6 147.1v-17.6"/>
</g>
<path d="M92 178.3l-.8-2M166.3 172.7l2.9 2.8M169.2 166.1l-2.9 2.9" fill="none" stroke="#000" stroke-width=".21" stroke-dasharray="1.3 .6" stroke-dashoffset=".5"/>
<path d="M162.8 62.2a2.5 2.5 0 0 1 2.5-2.5M165.3 64.7a2.5 2.5 0 0 1-2.5-2.5M181.8 67.5l-.1 1.2M181.8 67.5v1.1M165.3 90.8h1.2M166.5 90.8h-1.2M92.6 127.1v-3.8" fill="none" stroke="#000" stroke-width=".21" stroke-dasharray="1.3 .6" stroke-dashoffset=".6"/>
<path d="M143.9 62.2a2.25 2.25 0 0 1 2.2-2.3M146.1 64.4a2.25 2.25 0 0 1-2.2-2.2M54.7 123.3v55M93 123.3v55M157.9 123.3v55M59.2 178.3v-55M97.5 178.3v-55M162.4 178.3v-55" fill="none" stroke="#000" stroke-width=".21" stroke-dasharray="1.3 .6" stroke-dashoffset=".8"/>
<path d="M181.7 68.7v-2.4l.1 1.2M181.8 68.6v-2.3v1.2M155.1 172.7h11.2M166.3 169v3.7M166.3 169h-11.2" fill="none" stroke="#000" stroke-width=".21" stroke-dasharray="1.3 .6" stroke-dashoffset=".7"/>
<g font-size="10.2">
<text x="130.5" y="248.1">FW001.05</text>
<text x="96.3" y="266.1">Spring holder</text>
</g>
<g font-size="8.8">
<text x="82.8" y="104.2">C</text>
<text x="31.6" y="166.4">Â</text>
<text x="112.9" y="165.8">Â</text>
<text x="23.4" y="178.3">À</text>
<text x="111" y="178.3">À</text>
<text x="82.8" y="219.8">C</text>
</g>
<g font-size="7.5">
<text x="92.9" y="286.7">PLA GOST 2076-2015</text>
<text x="169.1" y="286.7">FireWay</text>
</g>
<g font-size="5.8">
<text x="72.6" y="29.1">À-À</text>
<text x="162.8" y="35.2">Â-Â</text>
<text x="154.3" y="113.5">C-C</text>
<text x="23.1" y="230.1">1. Unspecified tolerances H14, h14,</text>
<text x="93.7" y="230.1">IT14/2</text>
<text x="170.1" y="267">0,06</text>
<text x="192.1" y="267">1:1</text>
</g>
<g font-size="5.8" fill="#808080">
<text x="38.8" y="34.2">5</text>
<text x="72.3" y="34.2">38,3</text>
<text x="37.2" y="45">4,5</text>
<text x="30" y="50.9">2 holes</text>
<text x="104.9" y="48.5" transform="rotate(-90 104.9 48.5)">18</text>
<text x="193.8" y="70.6" transform="rotate(-90 193.8 70.6)">90°</text>
<text x="46.5" y="73.2" transform="rotate(-90 46.5 73.2)">2õ45</text>
<text x="104.9" y="73.4" transform="rotate(-90 104.9 73.4)">18,6</text>
<text x="120.8" y="76.2" transform="rotate(-90 120.8 76.2)">23,6</text>
<text x="199.8" y="74.5" transform="rotate(-90 199.8 74.5)">4 holes</text>
<text x="41.2" y="82.8">R18,3</text>
<text x="72.2" y="89.5">36,2</text>
<text x="135.9" y="87" transform="rotate(45 135.9 87)">4 holes</text>
<text x="142.5" y="85.2" transform="rotate(45 142.5 85.2)">90</text>
<text x="173.4" y="95" transform="rotate(-23 173.4 95)">45°</text>
<text x="76.7" y="117.7">33</text>
<text x="126.1" y="126.9" transform="rotate(-90 126.1 126.9)">5</text>
<text x="118.8" y="132.7" transform="rotate(-90 118.8 132.7)">15</text>
<text x="41.4" y="143" transform="rotate(-90 41.4 143)">35</text>
<text x="112.3" y="138.1" transform="rotate(-90 112.3 138.1)">25</text>
<text x="191.5" y="143" transform="rotate(-90 191.5 143)">35</text>
<text x="200.1" y="153" transform="rotate(-90 200.1 153)">55</text>
<text x="126.3" y="172.7" transform="rotate(-90 126.3 172.7)">15</text>
<text x="183.3" y="172.7" transform="rotate(-90 183.3 172.7)">15</text>
<text x="191.5" y="170.8" transform="rotate(-90 191.5 170.8)">20</text>
<text x="41.4" y="175.1" transform="rotate(-90 41.4 175.1)">13,3</text>
<text x="48" y="174.4" transform="rotate(-90 48 174.4)">7,53</text>
<text x="174.3" y="177.1" transform="rotate(-90 174.3 177.1)">2õ45</text>
<text x="71.3" y="190.5">15,87</text>
<text x="112.1" y="190.5">3,7</text>
<text x="170.8" y="187">8,9</text>
<text x="104.9" y="196.5">2 holes</text>
<text x="74.8" y="198.7">46,6</text>
</g>
<g font-size="5.1">
<text x="10.9" y="46.5" transform="rotate(-90 10.9 46.5)">Primary Usage</text>
<text x="10.9" y="100.9" transform="rotate(-90 10.9 100.9)">Reference No.</text>
<text x="10.7" y="177.1" transform="rotate(-90 10.7 177.1)">Signa. and date</text>
<text x="10.7" y="204.6" transform="rotate(-90 10.7 204.6)">Copy inv. No.</text>
<text x="10.7" y="230.1" transform="rotate(-90 10.7 230.1)">Repl. inv. No.</text>
<text x="156.1" y="255.9">Letter</text>
<text x="171.6" y="255.9">Weight</text>
<text x="190.3" y="255.9">Scale</text>
<text x="10.5" y="262.2" transform="rotate(-90 10.5 262.2)">Sign. and Date</text>
<text x="18.7" y="261">Rev.Sheet</text>
<text x="39.6" y="261">Doc. No.</text>
<text x="74.5" y="261">Date</text>
<text x="19.5" y="266.1">Dvlpd by</text>
<text x="37.3" y="266.1">Hryshko</text>
<text x="18.7" y="275.8">Tech. Ctrl</text>
<text x="19" y="271">Chkd by</text>
<text x="37.3" y="271">Ivannik</text>
<text x="196.5" y="275.7">1</text>
<text x="155.8" y="276">Sheet 1</text>
<text x="180.2" y="276.1">Sheets</text>
<text x="19.5" y="285.7">Reg. Ctrl</text>
<text x="10.8" y="289.7" transform="rotate(-90 10.8 289.7)">Orig. Inv. No.</text>
<text x="18.8" y="290.8">Aprvd by</text>
</g>
<text font-size="4.7" x="58.3" y="261">Signature</text>
<g font-size="3.7">
<text x="159.2" y="295.3">Copied by</text>
<text x="188.2" y="295.4">Size À4</text>
</g>
</svg>
